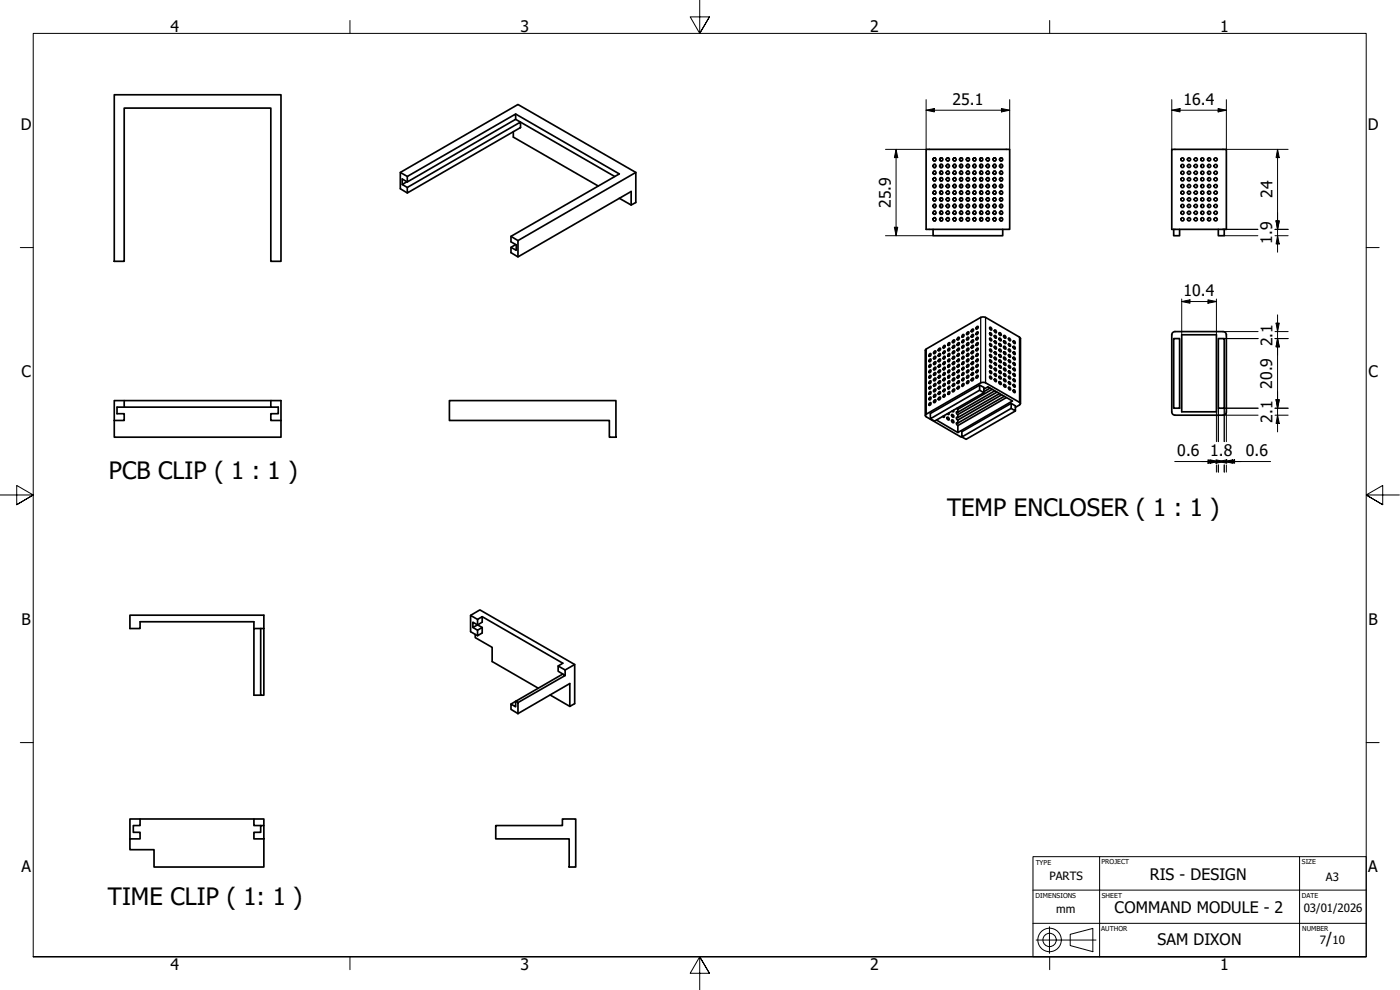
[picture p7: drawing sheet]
<svg xmlns="http://www.w3.org/2000/svg" width="420mm" height="297mm" viewBox="0 0 420 297" stroke-linecap="round" stroke-linejoin="round" font-family="sans-serif">
<!-- layer: Visible (ISO) -->
<g fill="none" stroke="#000" stroke-width=".51">
<path d="M34.3 28.4h50v50h-3v-46h-44v46h-3zM154.1 39.5v1.6l25.4 14.7M154.7 34.2l31.2 18-32.5 18.7v1.7l1.5 .9v1.6l-1.5-.9M154.7 35.8l29.8 17.1M120.1 51.7l2.1 1.2M122.1 54.5l-1.4 .9 1.5 .8M122.2 56.2l34-19.6v1.7l-34 19.6zM122.2 52.9l32.5-18.7v1.6l-32.5 18.8zM122.2 54.6l-1.5-.9v1.7M185.9 59.5l3.5 2M190.8 51.7l-35.4-20.3-35.3 20.3v4.9l2.1 1.3M277.9 44.8h25.1v24h-25.1z"/>
<path d="M280.3 55.4h.4M280.3 56.2h.4M280.3 59.4h.4M280.3 51.4h.4M280.3 52.2h.4M280.3 49.3h.4M280.3 50.3h.4M280.3 57.3h.4M280.3 58.3h.4M280.3 53.3h.4M280.3 54.3h.4M280.3 47.4h.4"/>
<path d="M280.3 48.2h.4M282.3 55.4h.4M282.3 56.2h.4M282.3 59.4h.4M282.3 51.4h.4M282.3 52.2h.4M282.3 49.3h.4M282.3 50.3h.4M282.3 57.3h.4M282.3 58.3h.4M282.3 53.3h.4M282.3 54.3h.4"/>
<path d="M282.3 47.4h.4M282.3 48.2h.4M284.3 55.4h.4M284.3 56.2h.4M284.3 59.4h.4M284.3 51.4h.4M284.3 52.2h.4M284.3 49.3h.4M284.3 50.3h.4M284.3 57.3h.4M284.3 58.3h.4M284.3 53.3h.4"/>
<path d="M284.3 54.3h.4M284.3 47.4h.4M284.3 48.2h.4M286.3 55.4h.4M286.3 56.2h.4M286.3 59.4h.4M286.3 51.4h.4M286.3 52.2h.4M286.3 49.3h.4M286.3 50.3h.4M286.3 57.3h.4M286.3 58.3h.4"/>
<path d="M286.3 53.3h.4M286.3 54.3h.4M286.3 47.4h.4M286.3 48.2h.4M288.3 55.4h.4M288.3 56.2h.4M288.3 59.4h.4M288.3 51.4h.4M288.3 52.2h.4M288.3 49.3h.4M288.3 50.3h.4M288.3 57.3h.4"/>
<path d="M288.3 58.3h.4M288.3 53.3h.4M288.3 54.3h.4M288.3 47.4h.4M288.3 48.2h.4M290.3 55.4h.4M290.3 56.2h.4M290.3 59.4h.4M290.3 51.4h.4M290.3 52.2h.4M290.3 49.3h.4M290.3 50.3h.4"/>
<path d="M290.3 57.3h.4M290.3 58.3h.4M290.3 53.3h.4M290.3 54.3h.4M290.3 47.4h.4M290.3 48.2h.4M292.3 55.4h.4M292.3 56.2h.4M292.3 59.4h.4M292.3 51.4h.4M292.3 52.2h.4M292.3 49.3h.4"/>
<path d="M292.3 50.3h.4M292.3 57.3h.4M292.3 58.3h.4M292.3 53.3h.4M292.3 54.3h.4M292.3 47.4h.4M292.3 48.2h.4M294.3 55.4h.4M294.3 56.2h.4M294.3 59.4h.4M294.3 51.4h.4M294.3 52.2h.4"/>
<path d="M294.3 49.3h.4M294.3 50.3h.4M294.3 57.3h.4M294.3 58.3h.4M294.3 53.3h.4M294.3 54.3h.4M294.3 47.4h.4M294.3 48.2h.4M296.3 55.4h.4M296.3 56.2h.4M296.3 59.4h.4M296.3 51.4h.4"/>
<path d="M296.3 52.2h.4M296.3 49.3h.4M296.3 50.3h.4M296.3 57.3h.4M296.3 58.3h.4M296.3 53.3h.4M296.3 54.3h.4M296.3 47.4h.4M296.3 48.2h.4M298.3 55.4h.4M298.3 56.2h.4M298.3 59.4h.4"/>
<path d="M298.3 51.4h.4M298.3 52.2h.4M298.3 49.3h.4M298.3 50.3h.4M298.3 57.3h.4M298.3 58.3h.4M298.3 53.3h.4M298.3 54.3h.4M298.3 47.4h.4M298.3 48.2h.4M300.3 55.4h.4M300.3 56.2h.4"/>
<path d="M300.3 59.4h.4M300.3 51.4h.4M300.3 52.2h.4M300.3 49.3h.4M300.3 50.3h.4M300.3 57.3h.4M300.3 58.3h.4M300.3 53.3h.4M300.3 54.3h.4M300.3 47.4h.4M300.3 48.2h.4M351.7 44.8h16.3v24h-16.3z"/>
<path d="M153.4 70.9l2 1.3M154.7 73.4l-1.3 .8v1.6l2 1.3 34-19.6v4l1.4-.7v-9.1l-35.4 20.5v4.9M280 68.8v1.9h20.9v-1.9M280.3 63.4h.4M280.3 64.2h.4M280.3 60.2h.4M280.3 61.3h.4M280.3 62.3h.4M280.3 65.3h.4M280.3 66.3h.4M282.3 63.4h.4M282.3 64.2h.4"/>
<path d="M282.3 60.2h.4M282.3 61.3h.4M282.3 62.3h.4M282.3 65.3h.4M282.3 66.3h.4M284.3 63.4h.4M284.3 64.2h.4M284.3 60.2h.4M284.3 61.3h.4M284.3 62.3h.4M284.3 65.3h.4M284.3 66.3h.4"/>
<path d="M286.3 63.4h.4M286.3 64.2h.4M286.3 60.2h.4M286.3 61.3h.4M286.3 62.3h.4M286.3 65.3h.4M286.3 66.3h.4M288.3 63.4h.4M288.3 64.2h.4M288.3 60.2h.4M288.3 61.3h.4M288.3 62.3h.4"/>
<path d="M288.3 65.3h.4M288.3 66.3h.4M290.3 63.4h.4M290.3 64.2h.4M290.3 60.2h.4M290.3 61.3h.4M290.3 62.3h.4M290.3 65.3h.4M290.3 66.3h.4M292.3 63.4h.4M292.3 64.2h.4M292.3 60.2h.4"/>
<path d="M292.3 61.3h.4M292.3 62.3h.4M292.3 65.3h.4M292.3 66.3h.4M294.3 63.4h.4M294.3 64.2h.4M294.3 60.2h.4M294.3 61.3h.4M294.3 62.3h.4M294.3 65.3h.4M294.3 66.3h.4M296.3 63.4h.4"/>
<path d="M296.3 64.2h.4M296.3 60.2h.4M296.3 61.3h.4M296.3 62.3h.4M296.3 65.3h.4M296.3 66.3h.4M298.3 63.4h.4M298.3 64.2h.4M298.3 60.2h.4M298.3 61.3h.4M298.3 62.3h.4M298.3 65.3h.4"/>
<path d="M298.3 66.3h.4M300.3 63.4h.4M300.3 64.2h.4M300.3 60.2h.4M300.3 61.3h.4M300.3 62.3h.4M300.3 65.3h.4M300.3 66.3h.4M352.2 68.8v1.9h1.8v-1.9M365.6 68.8v1.9h1.8v-1.9M290.2 99.8l.6-.2-.3 .7-.3 .1zM291.6 99l.6-.2v.4l-.6 .4z"/>
<path d="M293.1 99.8l.5-.2v.3l-.5 .5-.2-.2zM293.1 98.2l.5-.2v.3l-.5 .5-.2-.3zM297.1 99.8l.5 .5v.3l-.2 .1-.4-.6zM297.1 98.2l.5 .4v.4l-.5-.2zM298.5 99h.3l.2 .8-.5-.2zM299.9 99.8l.3 .1 .3 .7-.3 .1-.3-.3zM352 99.8l.6-.3h14.5a.99 .99 0 0 1 .9 .9v23.2a.99 .99 0 0 1-1 1h-14.4a.98 .98 0 0 1-.9-1v-23.1zM278.9 116.1l.5-.2-.2 .7-.3 .2zM278.9 107.9l.5-.2-.2 .8-.3 .1zM278.9 111.2l.5-.2-.2 .7-.3 .2zM278.9 106.3l.3-.3 .2 .2-.2 .7-.4-.2zM278.9 114.5l.5-.2-.2 .7-.3 .1z"/>
<path d="M278.9 117.7l.3-.2 .2 .1-.2 .7-.4-.1zM278.9 119.4l.5-.2-.2 .7-.3 .1zM278.9 109.6l.5-.2-.2 .7-.3 .1zM278.9 112.8l.3-.2 .2 .1-.2 .7-.4-.1zM280.3 107.1l.3-.2 .3 .1-.3 .7-.4-.1zM280.3 113.7l.6-.2-.3 .7-.3 .1zM280.3 110.4l.6-.2v.4l-.6 .4zM280.3 112l.3-.3 .3 .2-.3 .7-.4-.2zM280.3 108.8l.6-.2-.3 .7-.3 .1zM280.3 118.5l.3-.2 .3 .1-.3 .7-.4-.1zM280.3 117l.6-.2-.3 .7-.3 .1zM280.3 115.3l.6-.2v.4l-.6 .4z"/>
<path d="M280.3 105.5l.6-.2-.3 .7-.3 .2zM281.7 104.7l.6-.2v.4l-.6 .4zM281.7 117.7l.3-.2 .3 .1-.3 .7-.4-.1zM281.7 119.4l.6-.2-.3 .7-.3 .1zM281.7 106.3l.3-.3 .3 .2-.3 .7-.4-.2zM281.7 111.2l.6-.2-.3 .7-.3 .2zM281.7 112.8l.3-.2 .3 .1-.3 .7-.4-.1zM281.7 109.6l.6-.2v.4l-.6 .4zM281.7 116.1l.6-.2v.4l-.6 .5zM281.7 114.5l.6-.2-.3 .7-.3 .1zM281.7 107.9l.6-.2-.3 .8-.3 .1zM283.1 113.7l.6-.2v.3l-.6 .5z"/>
<path d="M283.1 108.8l.6-.2v.4l-.6 .4zM283.1 115.3l.6-.2v.4l-.6 .4zM283.1 117l.6-.2v.3l-.6 .5zM283.1 118.5l.3-.2 .3 .1-.3 .7-.3 .1zM283.1 105.5l.6-.2v.3l-.6 .6zM283.1 107.1l.3-.2 .3 .1-.3 .7h-.3zM283.1 110.4l.6-.2v.4l-.6 .4zM283.1 112l.3-.3 .3 .2v.3l-.6 .4zM283.1 103.9l.6-.2v.4l-.6 .4zM284.5 109.6l.6-.2-.2 .7-.4 .1zM284.5 103l.6-.1-.2 .7-.4 .1zM284.5 112.8l.4-.2 .2 .1-.2 .7-.5-.1z"/>
<path d="M284.5 114.5l.6-.2-.2 .7-.4 .1zM284.5 116.1l.6-.2-.2 .7-.4 .2zM284.5 104.7l.6-.2-.2 .7-.4 .1zM284.5 106.3l.4-.3 .2 .2-.2 .7-.5-.2zM284.5 111.2l.6-.2-.2 .7-.4 .2zM284.5 117.7l.4-.2 .2 .1-.2 .7-.5-.1zM284.5 107.9l.6-.2-.2 .8-.4 .1zM285.9 103.9l.6-.2v.4l-.6 .4zM285.9 102.2l.6-.2-.2 .8-.4 .1zM285.9 110.4l.6-.2v.4l-.6 .4zM285.9 115.3l.6-.2v.4l-.6 .4zM285.9 105.5l.6-.2-.2 .7-.4 .2z"/>
<path d="M285.9 112l.4-.3 .2 .2-.2 .7-.5-.2zM285.9 107.1l.4-.2 .2 .1-.2 .7-.5-.1zM285.9 113.7l.6-.2-.2 .7-.4 .1zM285.9 117l.6-.2-.2 .7-.4 .1zM285.9 108.8l.6-.2-.2 .7-.4 .1zM287.4 106.3l.3-.3 .2 .2-.2 .7h-.3l-.2-.2zM287.4 112.8l.3-.2 .2 .1-.2 .7-.3 .1-.2-.2zM287.4 116.1l.5-.2v.4l-.5 .5-.2-.3zM287.4 103l.5-.1v.3l-.5 .5-.2-.3zM287.4 114.5l.5-.2v.4l-.5 .4-.2-.2zM287.4 101.4l.3-.3 .2 .2-.2 .7h-.3l-.2-.2zM287.4 104.7l.5-.2v.4l-.5 .4-.2-.2z"/>
<path d="M287.4 107.9l.5-.2v.4l-.5 .5-.2-.3zM287.4 111.2l.5-.2v.4l-.5 .5-.2-.3zM287.4 109.6l.5-.2v.4l-.5 .4-.2-.2zM288.8 110.4l.5-.2v.4l-.5 .4zM288.8 108.8l.5-.2v.4l-.5 .4zM288.8 112l.3-.3 .2 .2v.3l-.5 .4zM289.1 106.9l.2 .1v.3l-.5 .4v-.6zM289.1 102h.2v.4l-.5 .5-.1-.3zM289.1 105.3h.2v.3l-.5 .6-.1-.3zM289.1 115l.2 .1v.4l-.5 .4-.1-.2zM289.1 113.4l.2 .1v.3l-.5 .5-.1-.3zM289.1 103.6l.2 .1v.4l-.5 .4-.1-.2z"/>
<path d="M289.1 100.3l.2 .1v.4l-.5 .4-.1-.2zM290.2 101.4l.3-.3 .3 .2-.3 .7-.4-.2zM290.2 107.9l.6-.2-.3 .8-.3 .1zM290.2 103l.6-.1-.3 .7-.3 .1zM290.2 114.5l.6-.2-.3 .7-.3 .1zM290.2 106.3l.3-.3 .3 .2-.3 .7-.4-.2zM290.2 112.8l.3-.2 .3 .1-.3 .7-.4-.1zM290.2 111.2l.6-.2-.3 .7-.3 .2zM290.2 109.6l.6-.2v.4l-.6 .4zM290.2 104.7l.6-.2v.4l-.6 .4zM291.6 112l.3-.3 .3 .2-.3 .7-.4-.2zM291.6 113.7l.6-.2-.3 .7-.3 .1z"/>
<path d="M291.6 103.9l.6-.2v.4l-.6 .4zM291.6 102.2l.6-.2-.3 .8-.3 .1zM291.6 107.1l.3-.2 .3 .1-.3 .7-.4-.1zM291.6 110.4l.6-.2v.4l-.6 .4zM291.6 108.8l.6-.2-.3 .7-.3 .1zM291.6 100.6l.3-.3 .3 .1-.3 .7-.4-.1zM291.6 105.5l.6-.2-.3 .7-.3 .2zM293.1 103l.5-.1v.3l-.5 .5-.2-.3zM293.1 101.4l.2-.3 .3 .2v.3l-.5 .4-.2-.2zM293.3 107.7h.3v.4l-.5 .5-.2-.3zM293.3 104.4l.3 .1v.4l-.5 .4-.2-.2zM293.3 109.3l.3 .1v.4l-.5 .4-.2-.2z"/>
<path d="M293.3 111h.3v.4l-.5 .5-.2-.3zM293.3 112.6l.3 .1v.3l-.5 .5-.2-.2zM293.3 106l.3 .2v.3l-.5 .4-.2-.2zM294 115.6v1.5l-14.8 8.6v-1.6l14.8-8.5 1.3 .7v1.5l-1.3-.7M295.3 116.8l1.2-.7 7.3 4.2-16.3 9.5v-2.1M295.3 117.8l-14.8 8.6-1.3-.7M297.1 107.9l.5 .5v.4l-.5-.2zM297.1 106.3l.5 .5v.3l-.2 .1-.3-.2zM297.1 103l.5 .5v.4l-.5-.2zM297.1 104.7l.5 .4v.4l-.5-.2zM297.1 111.2l.5 .5v.3l-.2 .1-.4-.6zM297.1 101.4l.5 .5v.3l-.5-.2z"/>
<path d="M297.1 109.6l.5 .4v.4l-.5-.2zM297.1 112.8l.5 .5v.4l-.5-.2zM297.1 116.4l-1.8 1.1M297.8 116.8l-10.3 6M298.5 113.7l.3 .1 .2 .7-.5-.2zM298.5 112.1h.3l.2 .4-.2 .5-.3-.3zM298.5 108.8l.3 .1 .2 .7-.5-.2zM298.5 100.6l.3 .1 .2 .4-.2 .4-.3-.2zM298.5 110.4l.3 .1 .2 .7-.5-.2zM298.5 102.2l.3 .1 .2 .7-.5-.1zM298.5 103.9h.3l.2 .8-.5-.2zM298.5 105.5l.3 .1 .2 .4-.2 .4-.3-.2z"/>
<path d="M298.5 107.1l.3 .1 .2 .7-.5-.1zM298.5 117.3l-11 6.4M299.2 117.7l-11.7 6.7M299.9 106.3l.3 .1 .3 .7-.3 .1-.3-.2zM299.9 104.7l.3 .1 .3 .7-.6-.2zM299.9 114.5l.6 .4v.4l-.6-.2zM299.9 101.4l.3 .1 .3 .7-.6-.2zM299.9 109.6l.6 .4v.4l-.6-.2zM299.9 107.9l.6 .5v.4l-.6-.2zM299.9 111.2l.3 .1 .3 .7-.3 .1-.3-.2zM299.9 103l.6 .5v.4l-.6-.2zM299.9 112.8l.3 .2 .3 .7-.6-.2z"/>
<path d="M300 118.1l-12.5 7.2M300.6 118.5l-13.1 7.5M301.3 103.9h.3l.3 .8-.6-.2zM301.3 112.1h.3l.3 .7-.3 .2-.3-.3zM301.3 102.2l.6 .5v.3l-.6-.1zM301.3 110.4l.3 .1 .3 .7-.6-.2zM301.3 107.1l.3 .1 .3 .7-.6-.1zM301.3 108.8l.6 .4v.4l-.6-.2zM301.3 100.6l.3 .1 .3 .7-.3 .1-.3-.2zM301.3 115.3l.6 .4v.4l-.6-.2zM301.3 113.7l.6 .4v.4l-.6-.2zM301.3 105.5l.3 .1 .3 .7-.3 .1-.3-.2z"/>
<path d="M301.4 118.9l-13.9 8M302 119.3l-14.5 8.4M302.8 116.1l.5 .5v.4l-.5-.2zM302.8 112.8l.5 .5v.4l-.5-.2zM302.8 104.7l.5 .4v.4l-.5-.2zM302.8 114.5l.5 .4v.4l-.5-.2zM302.8 107.9l.5 .5v.4l-.5-.2zM302.8 106.3l.5 .5v.3l-.3 .1-.2-.2zM302.8 109.6l.5 .4v.4l-.5-.2zM302.8 101.4l.5 .5v.3l-.5-.2zM302.8 111.2l.5 .5v.3l-.3 .1-.4-.6zM302.8 103l.5 .5v.4l-.5-.2z"/>
<path d="M304.2 108.8l.3 .1 .2 .7-.5-.2zM304.2 115.3l.3 .1 .2 .7-.5-.2zM304.2 112.1h.3l.2 .4-.2 .5-.3-.3zM304.2 105.5l.3 .1 .2 .4-.2 .4-.3-.2zM304.2 113.7l.3 .1 .2 .7-.5-.2zM304.2 103.9h.3l.2 .8-.5-.2zM304.2 110.4l.3 .1 .2 .7-.5-.2zM304.2 107.1l.3 .1 .2 .7-.5-.1zM304.2 117h.3l.2 .4-.2 .4-.3-.2zM304.2 102.2l.3 .1 .2 .7-.5-.1zM352.2 101.6h1.8v20.9h-1.8zM354.6 100.4h10.5v23.2h-10.5z"/>
<path d="M365.6 101.6h1.8v20.9h-1.8zM34.3 126.2v5h50v-5M37.3 122.2h-2.2v1.9h2.2v2.1h-3M37.3 120.2h44v2h-44zM37.3 120.2h-3v6M81.3 122.2h2.2v1.9h-2.2v2.1h3M81.3 120.2h3v6M134.9 120.2h49.9v11h-1.9v-5h-48zM278.9 121l.5-.2-.2 .7-.3 .2zM280.3 120.2l.6-.2-.3 .8h-.3zM281.1 126l6.4 3.8M283.4 124.7l-.1 .5-.4-.2"/>
<path d="M284.3 125.1l.3 .1 .3 .8-.6-.2zM284.8 123.9l-.1 .5-.4-.2M285.7 126h.3l.3 .8-.6-.2zM285.7 124.3l.6 .5v.3l-.6-.1zM286.2 123v.6l-.5-.2M287.1 122.5l.4 .3M287.5 125.3h-.5v.3l.5 .4M287.5 123.7l-.3-.2-.2 .1v.3l.5 .5M287.5 126.9h-.5v.3l.5 .5M287.5 122.8v.9M287.5 124.4v.9M287.5 126v.9"/>
<path d="M303.5 121v1.5l-14.8 8.6v-1.6l14.8-8.5 1.2 .8v1.5l-1.2-.8M304.7 122.2l1.5-.9-.3-.6-10.1-5.8-1-.2-17.1 9.9 .3 .5 10.2 5.9 .5 .1M304.7 123.3l-14.8 8.5-1.2-.7M306.3 121.1v-19.6l-.4-.4-10.1-5.9-1-.1-16.8 9.6-.3 .4v19.6M76.2 188.6v-2.1h-34.2v2.1h-3v-4h40.2v4M78.2 188.6v20h1v-20M79.2 188.6h-3v20h2M141.2 184.6l2.8-1.6 28.5 16.4M141.9 188.3l1.4 .8 1.4-.8v1.6l-1.4 .8v-1.6M142.6 190.4v.9l5.1 2.9v4.3l13.8 8M143.3 187.5v-1.6l1.4-.9v1.7l-1.4 .8-1.4-.8v1.6l1.4-.8 1.4 .8M143.3 185.9l-2.1-1.3v4.9l2.1 1.2"/>
<path d="M144.7 185l24.2 14-1.4 .8M153.4 211.3l1.3-.9v1.7l-1.3-.8v1.5l2 1.3M155.4 210.8l-.7-.4 14.2-8.2 .7 .5-14.2 8.1v3.3M165.1 208.5l5.9 3.4M168.9 202.2l-1.4-.8v-1.6l2.1 1.2v1.7M169.6 201l2.9-1.6v11.7l-1.5 .8v-6.8l-15.6 9M39 245.7h3v2h-2v2h2v2h-3zM39 251.7v3.2h7.2v5.2h33v-8.4M42 245.7h34.2M78.2 247.7h1v4h-3v-2h2zM78.2 247.7h-2v-2h3v2M148.8 247.7h20v-2h4v14.4h-2v-8.4h-22z"/>
<circle cx="280.4" cy="49.8" r=".48"/>
<circle cx="280.4" cy="47.8" r=".48"/>
<circle cx="280.4" cy="55.8" r=".48"/>
<circle cx="280.4" cy="59.8" r=".48"/>
<circle cx="280.4" cy="53.8" r=".48"/>
<circle cx="280.4" cy="57.8" r=".48"/>
<circle cx="280.4" cy="51.8" r=".48"/>
<circle cx="282.5" cy="57.8" r=".48"/>
<circle cx="282.5" cy="55.8" r=".48"/>
<circle cx="282.5" cy="49.8" r=".48"/>
<circle cx="282.5" cy="47.8" r=".48"/>
<circle cx="282.5" cy="59.8" r=".48"/>
<circle cx="282.5" cy="53.8" r=".48"/>
<circle cx="282.5" cy="51.8" r=".48"/>
<circle cx="284.4" cy="49.8" r=".48"/>
<circle cx="284.4" cy="47.8" r=".48"/>
<circle cx="284.4" cy="53.8" r=".48"/>
<circle cx="284.4" cy="59.8" r=".48"/>
<circle cx="284.4" cy="57.8" r=".48"/>
<circle cx="284.4" cy="55.8" r=".48"/>
<circle cx="284.4" cy="51.8" r=".48"/>
<circle cx="286.5" cy="55.8" r=".48"/>
<circle cx="286.5" cy="57.8" r=".48"/>
<circle cx="286.5" cy="49.8" r=".48"/>
<circle cx="286.5" cy="47.8" r=".48"/>
<circle cx="286.5" cy="53.8" r=".48"/>
<circle cx="286.5" cy="59.8" r=".48"/>
<circle cx="286.5" cy="51.8" r=".48"/>
<circle cx="288.4" cy="49.8" r=".48"/>
<circle cx="288.4" cy="53.8" r=".48"/>
<circle cx="288.4" cy="59.8" r=".48"/>
<circle cx="288.4" cy="57.8" r=".48"/>
<circle cx="288.4" cy="55.8" r=".48"/>
<circle cx="288.4" cy="47.8" r=".48"/>
<circle cx="288.4" cy="51.8" r=".48"/>
<circle cx="290.5" cy="59.8" r=".48"/>
<circle cx="290.5" cy="53.8" r=".48"/>
<circle cx="290.5" cy="49.8" r=".48"/>
<circle cx="290.5" cy="57.8" r=".48"/>
<circle cx="290.5" cy="47.8" r=".48"/>
<circle cx="290.5" cy="55.8" r=".48"/>
<circle cx="290.5" cy="51.8" r=".48"/>
<circle cx="292.4" cy="47.8" r=".48"/>
<circle cx="292.4" cy="53.8" r=".48"/>
<circle cx="292.4" cy="55.8" r=".48"/>
<circle cx="292.4" cy="59.8" r=".48"/>
<circle cx="292.4" cy="57.8" r=".48"/>
<circle cx="292.4" cy="49.8" r=".48"/>
<circle cx="292.4" cy="51.8" r=".48"/>
<circle cx="294.5" cy="55.8" r=".48"/>
<circle cx="294.5" cy="47.8" r=".48"/>
<circle cx="294.5" cy="49.8" r=".48"/>
<circle cx="294.5" cy="57.8" r=".48"/>
<circle cx="294.5" cy="59.8" r=".48"/>
<circle cx="294.5" cy="53.8" r=".48"/>
<circle cx="294.5" cy="51.8" r=".48"/>
<circle cx="296.4" cy="57.8" r=".48"/>
<circle cx="296.4" cy="49.8" r=".48"/>
<circle cx="296.4" cy="55.8" r=".48"/>
<circle cx="296.4" cy="59.8" r=".48"/>
<circle cx="296.4" cy="53.8" r=".48"/>
<circle cx="296.4" cy="47.8" r=".48"/>
<circle cx="296.4" cy="51.8" r=".48"/>
<circle cx="298.5" cy="49.8" r=".48"/>
<circle cx="298.5" cy="53.8" r=".48"/>
<circle cx="298.5" cy="57.8" r=".48"/>
<circle cx="298.5" cy="59.8" r=".48"/>
<circle cx="298.5" cy="55.8" r=".48"/>
<circle cx="298.5" cy="47.8" r=".48"/>
<circle cx="298.5" cy="51.8" r=".48"/>
<circle cx="300.5" cy="49.8" r=".48"/>
<circle cx="300.5" cy="55.8" r=".48"/>
<circle cx="300.5" cy="59.8" r=".48"/>
<circle cx="300.5" cy="47.8" r=".48"/>
<circle cx="300.5" cy="53.8" r=".48"/>
<circle cx="300.5" cy="57.8" r=".48"/>
<circle cx="300.5" cy="51.8" r=".48"/>
<circle cx="354.9" cy="57.8" r=".48"/>
<circle cx="354.9" cy="55.8" r=".48"/>
<circle cx="354.9" cy="49.8" r=".48"/>
<circle cx="354.9" cy="59.8" r=".48"/>
<circle cx="354.9" cy="53.8" r=".48"/>
<circle cx="354.9" cy="47.8" r=".48"/>
<circle cx="354.9" cy="51.8" r=".48"/>
<circle cx="356.8" cy="49.8" r=".48"/>
<circle cx="356.8" cy="53.8" r=".48"/>
<circle cx="356.8" cy="59.8" r=".48"/>
<circle cx="356.8" cy="57.8" r=".48"/>
<circle cx="356.8" cy="55.8" r=".48"/>
<circle cx="356.8" cy="47.8" r=".48"/>
<circle cx="356.8" cy="51.8" r=".48"/>
<circle cx="358.9" cy="47.8" r=".48"/>
<circle cx="358.9" cy="57.8" r=".48"/>
<circle cx="358.9" cy="55.8" r=".48"/>
<circle cx="358.9" cy="53.8" r=".48"/>
<circle cx="358.9" cy="49.8" r=".48"/>
<circle cx="358.9" cy="59.8" r=".48"/>
<circle cx="358.9" cy="51.8" r=".48"/>
<circle cx="360.8" cy="53.8" r=".48"/>
<circle cx="360.8" cy="59.8" r=".48"/>
<circle cx="360.8" cy="49.8" r=".48"/>
<circle cx="360.8" cy="55.8" r=".48"/>
<circle cx="360.8" cy="57.8" r=".48"/>
<circle cx="360.8" cy="47.8" r=".48"/>
<circle cx="360.8" cy="51.8" r=".48"/>
<circle cx="362.9" cy="55.8" r=".48"/>
<circle cx="362.9" cy="53.8" r=".48"/>
<circle cx="362.9" cy="57.8" r=".48"/>
<circle cx="362.9" cy="49.8" r=".48"/>
<circle cx="362.9" cy="59.8" r=".48"/>
<circle cx="362.9" cy="47.8" r=".48"/>
<circle cx="362.9" cy="51.8" r=".48"/>
<circle cx="364.8" cy="57.8" r=".48"/>
<circle cx="364.8" cy="55.8" r=".48"/>
<circle cx="364.8" cy="53.8" r=".48"/>
<circle cx="364.8" cy="47.8" r=".48"/>
<circle cx="364.8" cy="59.8" r=".48"/>
<circle cx="364.8" cy="49.8" r=".48"/>
<circle cx="364.8" cy="51.8" r=".48"/>
<circle cx="280.4" cy="61.8" r=".48"/>
<circle cx="280.4" cy="65.8" r=".48"/>
<circle cx="280.4" cy="63.8" r=".48"/>
<circle cx="282.5" cy="61.8" r=".48"/>
<circle cx="282.5" cy="63.8" r=".48"/>
<circle cx="282.5" cy="65.8" r=".48"/>
<circle cx="284.4" cy="61.8" r=".48"/>
<circle cx="284.4" cy="63.8" r=".48"/>
<circle cx="284.4" cy="65.8" r=".48"/>
<circle cx="286.5" cy="61.8" r=".48"/>
<circle cx="286.5" cy="63.8" r=".48"/>
<circle cx="286.5" cy="65.8" r=".48"/>
<circle cx="288.4" cy="61.8" r=".48"/>
<circle cx="288.4" cy="63.8" r=".48"/>
<circle cx="288.4" cy="65.8" r=".48"/>
<circle cx="290.5" cy="61.8" r=".48"/>
<circle cx="290.5" cy="65.8" r=".48"/>
<circle cx="290.5" cy="63.8" r=".48"/>
<circle cx="292.4" cy="61.8" r=".48"/>
<circle cx="292.4" cy="63.8" r=".48"/>
<circle cx="292.4" cy="65.8" r=".48"/>
<circle cx="294.5" cy="61.8" r=".48"/>
<circle cx="294.5" cy="65.8" r=".48"/>
<circle cx="294.5" cy="63.8" r=".48"/>
<circle cx="296.4" cy="61.8" r=".48"/>
<circle cx="296.4" cy="65.8" r=".48"/>
<circle cx="296.4" cy="63.8" r=".48"/>
<circle cx="298.5" cy="61.8" r=".48"/>
<circle cx="298.5" cy="63.8" r=".48"/>
<circle cx="298.5" cy="65.8" r=".48"/>
<circle cx="300.5" cy="61.8" r=".48"/>
<circle cx="300.5" cy="65.8" r=".48"/>
<circle cx="300.5" cy="63.8" r=".48"/>
<circle cx="354.9" cy="61.8" r=".48"/>
<circle cx="354.9" cy="65.8" r=".48"/>
<circle cx="354.9" cy="63.8" r=".48"/>
<circle cx="356.8" cy="61.8" r=".48"/>
<circle cx="356.8" cy="63.8" r=".48"/>
<circle cx="356.8" cy="65.8" r=".48"/>
<circle cx="358.9" cy="61.8" r=".48"/>
<circle cx="358.9" cy="65.8" r=".48"/>
<circle cx="358.9" cy="63.8" r=".48"/>
<circle cx="360.8" cy="61.8" r=".48"/>
<circle cx="360.8" cy="63.8" r=".48"/>
<circle cx="360.8" cy="65.8" r=".48"/>
<circle cx="362.9" cy="61.8" r=".48"/>
<circle cx="362.9" cy="63.8" r=".48"/>
<circle cx="362.9" cy="65.8" r=".48"/>
<circle cx="364.8" cy="61.8" r=".48"/>
<circle cx="364.8" cy="63.8" r=".48"/>
<circle cx="364.8" cy="65.8" r=".48"/>
</g>
<!-- layer: Visible Narrow (ISO) -->
<path d="M294.3 95.2v19.7M295.8 95.2v19.7M278 104.7v19.6M305.9 101.1v19.6" fill="none" stroke="#000" stroke-width=".38"/>
<!-- layer: Centerline (ISO) -->
<g fill="none" stroke="#000" stroke-width=".3">
<path d="M105 6.1v3.9M210 0v10l-2.9-4.9h5.8l-2.9 4.9 2.9-4.9M315 6.1v3.9M6.1 74.3h3.9M410 74.3h3.9M0 148.5h10l-5-2.8v5.7l5-2.9-5 2.9M420 148.5h-10l5-2.8v5.7l-5-2.9 5 2.9M6.1 222.8h3.9M410 222.8h3.9M10 287.1v-277.1h400v277.1h-400h400M105 287.1v3.8M212.9 292l-2.9-4.9 2.9 4.9h-5.8l2.9-4.9v9.9"/>
<path d="M315 287.1v3.8"/>
</g>
<!-- layer: Title (ISO) -->
<g fill="none" stroke="#000" stroke-width=".3">
<path d="M330 257h-20v30.1h20M390 257h20v30.1h-80M310 277h100M310 267.1h20v20M315 278.1v4h13.9M410 267.1h-80v-10.1h60v30.1M311 282.1h4v4M321.2 280.3l6.8-1.7v6.9l-6.8-1.8z"/>
<circle cx="315" cy="282" r="3.5"/>
<circle cx="315" cy="282" r="2"/>
</g>
<!-- layer: Dimension (ISO) -->
<g fill="none" stroke="#000" stroke-width=".3">
<path d="M277.9 33.1l2.5-.5v1zM277.9 33.1h25.1M277.9 29.9v14.9M300.5 32.6l2.5 .5-2.5 .5zM303 29.9v14.9M351.7 33.1l2.4-.5v1zM351.7 33.1h16.3M351.7 29.9v14.9M365.6 32.6l2.4 .5-2.4 .5zM368 29.9v14.9M265.7 44.8h13.2M268.9 44.8l.5 2.5h-1z"/>
<path d="M268.9 44.8v25.9M367 44.8h19.6M383.4 44.8l.5 2.5h-.9zM383.4 44.8v30.9M265.7 70.7h14.3M268.4 68.2h1l-.5 2.5zM367 68.8h10.5M367.4 70.7h10.1M382.7 70.7h3.9M382.7 68.8h3.9M383 66.3h.9l-.5 2.5zM383.4 70.7l.5 2.5h-.9z"/>
<path d="M354.6 90.5l2.5-.5v1zM354.6 90.5h10.5M354.6 89.7v10.7M362.5 90l2.6 .5-2.6 .5zM365.1 89.7v10.7M367 99.5h10.6M382.7 99.5h3.9M383 97h.9l-.5 2.5zM383.4 94.5v35.1M367.4 101.6h10.2M382.7 101.6h3.9M383 119.9h.9l-.5 2.6z"/>
<path d="M383.4 101.6l.5 2.5h-.9zM352.6 138.5h9.9M360.6 138.5h11.8M362.5 138l2.6 .5-2.6 .5zM363.2 138l2.4 .5-2.4 .5zM364.9 138l2.5 .5-2.5 .5zM365.1 123.6v8.9M365.1 139.5v2.2M365.6 138.5l2.6-.5v1zM365.6 122.5v10M365.6 139.5v2.2M367 124.6h10.6"/>
<path d="M367.4 138.5l2.6-.5v1zM367.4 139.5v2.2M368 138.5l2.5-.5v1zM368 123.6v8.9M368 139.5v2.2M370.5 138.5h10.8M377.6 122.5h-10.2v10M382.7 122.5h3.9M382.7 124.6h3.9M383.4 124.6l.5 2.4h-.9z"/>
</g>
<g fill="#000">
<path d="M277.9 33.1l2.5-.5v1zM300.5 32.6l2.5 .5-2.5 .5zM351.7 33.1l2.4-.5v1zM365.6 32.6l2.4 .5-2.4 .5zM268.9 44.8l.5 2.5h-1zM383.4 44.8l.5 2.5h-.9zM268.4 68.2h1l-.5 2.5zM383 66.3h.9l-.5 2.5zM383.4 70.7l.5 2.5h-.9zM354.6 90.5l2.5-.5v1zM362.5 90l2.6 .5-2.6 .5zM383 97h.9l-.5 2.5z"/>
<path d="M383 119.9h.9l-.5 2.6zM383.4 101.6l.5 2.5h-.9zM362.5 138l2.6 .5-2.6 .5zM363.2 138l2.4 .5-2.4 .5zM364.9 138l2.5 .5-2.5 .5zM365.6 138.5l2.6-.5v1zM367.4 138.5l2.6-.5v1zM368 138.5l2.5-.5v1zM383.4 124.6l.5 2.4h-.9z"/>
</g>
<g font-size="7.2">
<text x="32.6" y="143.8">PCB CLIP ( 1 : 1 )</text>
<text x="284.2" y="154.7">TEMP ENCLOSER ( 1 : 1 )</text>
<text x="32.4" y="271.6">TIME CLIP ( 1: 1 )</text>
</g>
<g font-size="4.8">
<text x="51.2" y="9.6">4</text>
<text x="156.2" y="9.6">3</text>
<text x="261.2" y="9.6">2</text>
<text x="366.2" y="9.6">1</text>
<text x="285.8" y="31.5">25.1</text>
<text x="355.2" y="31.5">16.4</text>
<text x="6.2" y="38.9">D</text>
<text x="410.5" y="38.9">D</text>
<text x="381.9" y="59.4" transform="rotate(-90 381.9 59.4)">24</text>
<text x="267.3" y="62.4" transform="rotate(-90 267.3 62.4)">25.9</text>
<text x="381.8" y="73.1" transform="rotate(-90 381.8 73.1)">1.9</text>
<text x="355.2" y="88.9">10.4</text>
<text x="381.9" y="103.9" transform="rotate(-90 381.9 103.9)">2.1</text>
<text x="6.4" y="113.1">C</text>
<text x="410.7" y="113.1">C</text>
<text x="381.8" y="116.7" transform="rotate(-90 381.8 116.7)">20.9</text>
<text x="381.9" y="126.9" transform="rotate(-90 381.9 126.9)">2.1</text>
<text x="353.3" y="136.9">0.6</text>
<text x="363.2" y="136.9">1.8</text>
<text x="373.9" y="136.9">0.6</text>
<text x="6.4" y="187.4">B</text>
<text x="410.7" y="187.4">B</text>
<text x="6.4" y="261.7">A</text>
<text x="410.7" y="261.7">A</text>
<text x="345.1" y="264.1">RIS - DESIGN</text>
<text x="334.5" y="273.8">COMMAND MODULE - 2</text>
<text x="347.4" y="283.6">SAM DIXON</text>
<text x="398" y="283.4">/</text>
<text x="51.2" y="290.9">4</text>
<text x="156.2" y="290.9">3</text>
<text x="261.2" y="290.9">2</text>
<text x="366.2" y="290.9">1</text>
</g>
<g font-size="3.4">
<text x="315" y="264.1">PARTS</text>
<text x="397.9" y="264.2">A3</text>
<text x="317" y="274">mm</text>
<text x="391.3" y="273.6">03/01/2026</text>
<text x="396.1" y="283.4">7</text>
<text x="399.9" y="283.4">10</text>
</g>
<g font-size="2">
<text x="310.8" y="259.6">TYPE</text>
<text x="330.6" y="259.3">PROJECT</text>
<text x="390.7" y="259.4">SIZE</text>
<text x="310.8" y="269.3">DIMENSIONS</text>
<text x="330.6" y="269.4">SHEET</text>
<text x="390.7" y="269.3">DATE</text>
<text x="330.5" y="279.3">AUTHOR</text>
<text x="390.8" y="279.3">NUMBER</text>
</g>
</svg>
